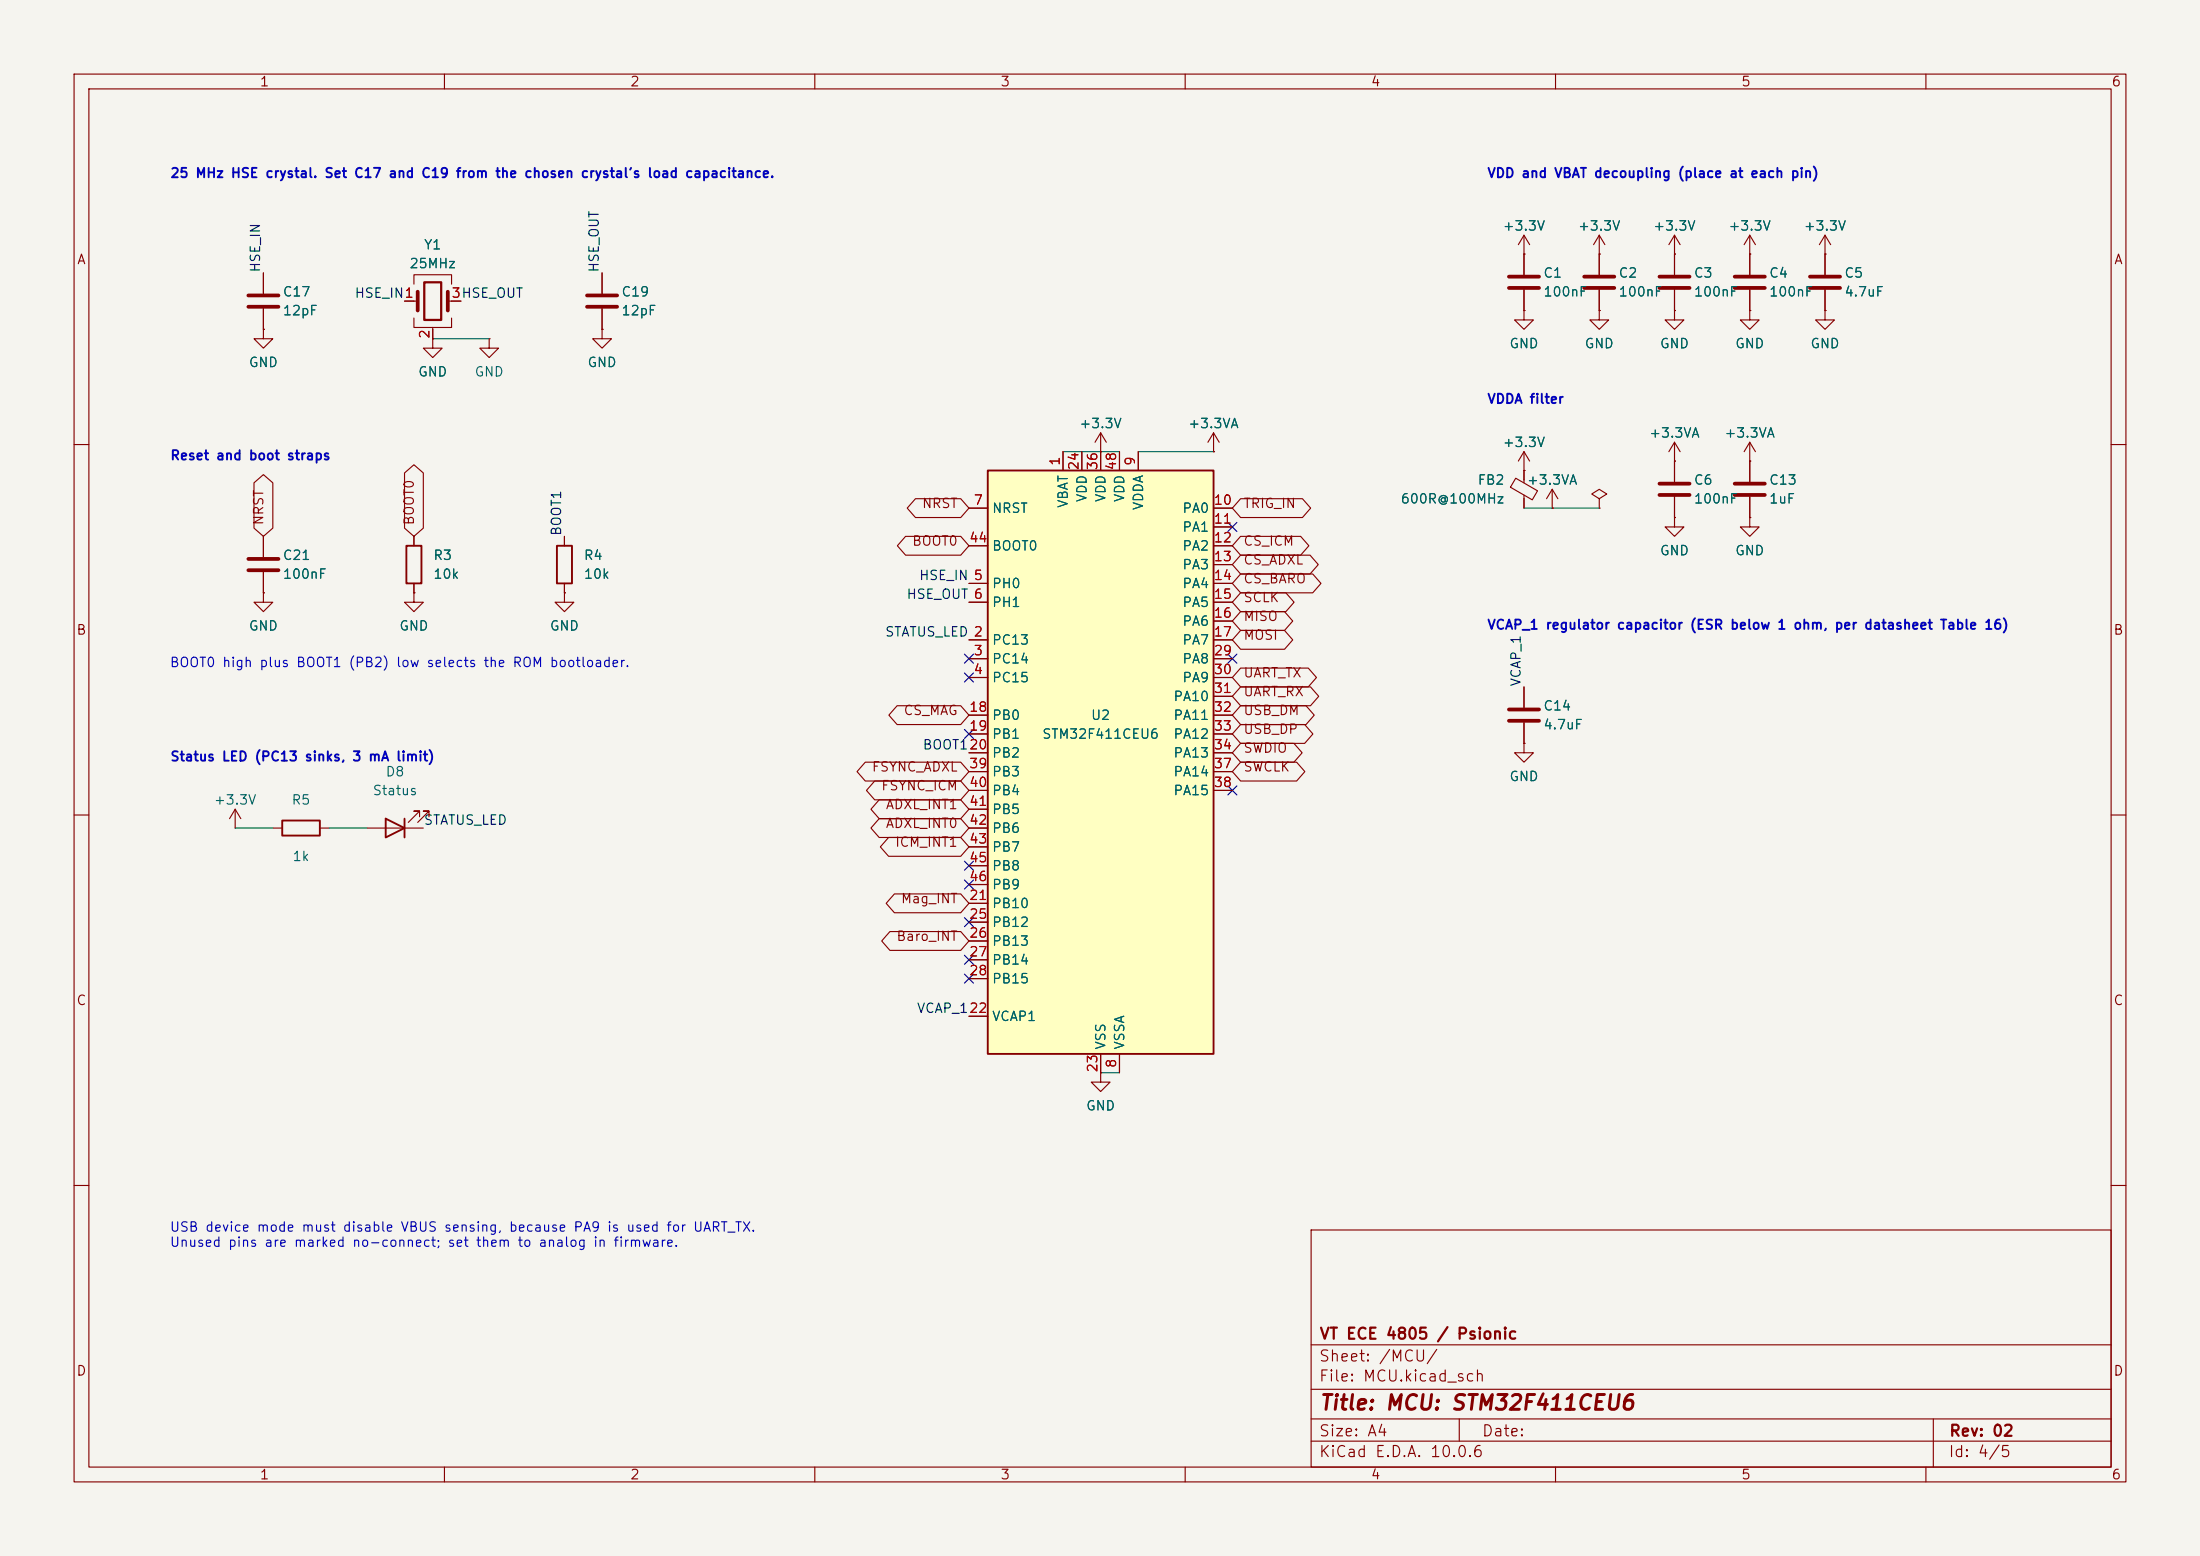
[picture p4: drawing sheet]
<svg xmlns="http://www.w3.org/2000/svg" width="297mm" height="210mm" viewBox="0 0 297 210" stroke-linecap="round" stroke-linejoin="round" font-family="sans-serif">
<path d="M0 0h297v210h-297z" fill="#f5f4ef" stroke="#f5f4ef" stroke-width=".14"/>
<g fill="none" stroke="#840000" stroke-width=".15">
<path d="M10 10h277v190h-277zM12 12h273v186h-273zM60 10v2M110 10v2M160 10v2M210 10v2M260 10v2M10 60h2M35.6 72.4v2.8M35.6 77.2v2.8M55.9 72.4v1.3M55.9 78.7v1.3"/>
<path d="M209.5 68.6h.1M209.5 66l-.7 1.3M209.5 66l.8 1.3M209.5 66v2.6M285 60h2M205.7 92.7v2.8M205.7 97.5v2.8M10 110h2M36.8 111.8h1.3M43.2 111.8h1.2M285 110h2M10 160h2"/>
<path d="M177 166h108v32h-108zM285 160h2M60 198v2M110 198v2M160 198v2M177 194.5h108M177 191.5h108M177 187.5h108M177 181.5h108M197 191.5v3M210 198v2M260 198v2"/>
<path d="M261 191.5v6.5"/>
</g>
<path d="M33.5 75.4h4.1M33.5 77h4.1M203.7 95.8h4.1M203.7 97.3h4.1" fill="none" stroke="#840000" stroke-width=".51"/>
<path d="M54.9 73.7h2v5h-2zM38.1 110.7h5.1v2.1h-5.1z" fill="none" stroke="#840000" stroke-width=".25"/>
<path d="M133.3 63.5h30.5v78.7h-30.5z" fill="#ffffc2"/>
<path d="M75.2 73.7h2v5h-2zM133.3 63.5h30.5v78.7h-30.5zM52.1 110.5l2.5 1.3-2.5 1.2zM54.6 110.5v2.5" fill="none" stroke="#840000" stroke-width=".25"/>
<g fill="none" stroke="#840000" stroke-width=".15">
<path d="M35.6 36.8v2.8M55.9 38.4v-1.3h5.1v1.3M81.3 36.8v2.8M205.7 34.3h.1M205.7 31.8v5.3M205.7 39.1v2.8M205.7 31.8l-.7 1.2M205.7 31.8l.8 1.2M215.9 34.3h.1M215.9 31.8v5.3M215.9 39.1v2.8M215.9 31.8l-.8 1.2"/>
<path d="M215.9 31.8l.8 1.2M226.1 34.3h.1M226.1 31.8v5.3M226.1 39.1v2.8M226.1 31.8l-.8 1.2M226.1 31.8l.7 1.2M236.2 34.3h.1M236.2 31.8v5.3M236.2 39.1v2.8M236.2 31.8l-.7 1.2M236.2 31.8l.8 1.2M246.4 34.3h.1"/>
<path d="M246.4 31.8l-.8 1.2M246.4 31.8l.7 1.2M246.4 31.8v5.3M246.4 39.1v2.8M35.6 44.5v1.2h1.2l-1.2 1.3-1.3-1.3h1.3M35.6 44.5h.1M35.6 41.7v2.8M54.6 40.6h1.8M55.9 42.9v1.3h5.1v-1.3M58.4 45.7v1.3h1.3l-1.3 1.3-1.3-1.3h1.3M58.4 45.7h.1M58.4 44.2v1.5"/>
<path d="M60.5 40.6h1.7M66 45.7v1.3h1.3l-1.3 1.3-1.2-1.3h1.2M66 45.7h.1M81.3 44.5v1.2h1.2l-1.2 1.3-1.3-1.3h1.3M81.3 44.5h.1M81.3 41.7v2.8M148.6 58.4v5.1M148.6 58.4l-.8 1.3M148.6 58.4l.8 1.3M163.8 58.4l-.7 1.3M163.8 58.4l.8 1.3M163.8 58.4v2.6"/>
<path d="M205.7 41.9v1.3h1.3l-1.3 1.3-1.2-1.3h1.2M205.7 41.9h.1M215.9 41.9v1.3h1.3l-1.3 1.3-1.3-1.3h1.3M215.9 41.9h.1M226.1 41.9v1.3h1.2l-1.2 1.3-1.3-1.3h1.3M226.1 41.9h.1M226.1 59.7v5.3M226.1 59.7l-.8 1.3M226.1 59.7l.7 1.3M236.2 41.9v1.3h1.3l-1.3 1.3-1.3-1.3h1.3M236.2 41.9h.1M236.2 59.7v5.3"/>
<path d="M236.2 59.7l-.7 1.3M236.2 59.7l.8 1.3M246.4 41.9v1.3h1.2l-1.2 1.3-1.3-1.3h1.3M246.4 41.9h.1M34.3 65.2l1.3-1.1 1.2 1.1v6.1l-1.2 1.1-1.3-1.1zM35.6 72.4v2.8M35.6 77.2v2.8M54.6 63.8l1.3-1.1 1.3 1.1v7.5l-1.3 1.1-1.3-1.1zM55.9 72.4v1.3M55.9 78.7v1.3M76.2 72.4v1.3M76.2 78.7v1.3"/>
<path d="M122.3 72.4h7.4l1.1 1.3-1.1 1.2h-7.4l-1.2-1.2zM123.6 67.3h6.1l1.1 1.3-1.1 1.3h-6.1l-1.1-1.3zM130.8 78.7h2.5M130.8 68.6h2.5M130.8 73.7h2.5M143.5 61v2.5M146 61v2.5M148.6 61h.1M151.1 61v2.5M153.7 61v2.5M163.8 61h.1M163.8 78.7h2.6"/>
<path d="M163.8 68.6h2.6M163.8 71.1h2.6M163.8 73.7h2.6M163.8 76.2h2.6M167.5 77.5h9.7l1.1 1.2-1.1 1.3h-9.7l-1.1-1.3zM167.5 67.3h8.3l1.1 1.3-1.1 1.3h-8.3l-1.1-1.3zM167.5 72.4h8.1l1.1 1.3-1.1 1.2h-8.1l-1.1-1.2zM167.5 74.9h9.4l1.1 1.3-1.1 1.3h-9.4l-1.1-1.3zM204.6 64.5l3 1.7-.7 1.3-3-1.7zM205.7 63.5h.1M205.7 61l-.7 1.2M205.7 61l.8 1.2"/>
<path d="M205.7 61v4.2M205.7 66.8v1.8M209.5 68.6h.1M215.9 67.3l1-.6-1-.7-1 .7 1 .6v1.3M215.9 68.6h.1M226.1 69.9v1.2h1.2l-1.2 1.3-1.3-1.3h1.3M226.1 69.9h.1M226.1 62.2h.1M226.1 67.1v2.8M236.2 62.2h.1M236.2 69.9v1.2h1.3l-1.3 1.3-1.3-1.3h1.3M236.2 69.9h.1"/>
<path d="M236.2 67.1v2.8M35.6 80v1.3h1.2l-1.2 1.3-1.3-1.3h1.3M35.6 80h.1M55.9 80v1.3h1.2l-1.2 1.3-1.3-1.3h1.3M55.9 80h.1M76.2 80v1.3h1.3l-1.3 1.3-1.3-1.3h1.3M76.2 80h.1M121.1 95.2h8.6l1.1 1.3-1.1 1.3h-8.6l-1.1-1.3zM130.8 86.4h2.5M130.8 88.9h2.5M130.8 91.4h2.5M130.8 81.3h2.5"/>
<path d="M130.8 96.5h2.5M130.8 99.1h2.5M163.8 86.4h2.6M163.8 88.9h2.6M163.8 91.4h2.6M163.8 81.3h2.6M163.8 83.8h2.6M163.8 96.5h2.6M163.8 99.1h2.6M163.8 94h2.6M167.5 92.7h9.4l1.1 1.3-1.1 1.3h-9.4l-1.1-1.3zM167.5 95.2h8.8l1.1 1.3-1.1 1.3h-8.8l-1.1-1.3z"/>
<path d="M167.5 97.8h8.6l1.1 1.3-1.1 1.2h-8.6l-1.1-1.2zM167.5 90.2h9.1l1.1 1.2-1.1 1.3h-9.1l-1.1-1.3zM167.5 82.5h5.9l1.1 1.3-1.1 1.3h-5.9l-1.1-1.3zM167.5 80h6.1l1.1 1.3-1.1 1.3h-6.1l-1.1-1.3zM167.5 85.1h5.9l1.1 1.3-1.1 1.2h-5.9l-1.1-1.2zM205.7 92.7v2.8M205.7 97.5v2.8M31.7 111.8h.1M31.7 109.2l-.7 1.3M31.7 109.2l.8 1.3M31.7 109.2v2.6M49.5 111.8h7.6"/>
<path d="M56.6 110.2v-.7h-.7h.7l-1.5 1.5M57.9 110.2v-.7h-.8h.8l-1.5 1.5M116.8 102.9h12.9l1.1 1.2-1.1 1.3h-12.9l-1.1-1.3zM118.1 105.4h11.6l1.1 1.3-1.1 1.3h-11.6l-1.1-1.3zM118.7 107.9h11l1.1 1.3-1.1 1.3h-11l-1.1-1.3zM118.7 110.5h11l1.1 1.3-1.1 1.2h-11l-1.1-1.2zM120 113h9.7l1.1 1.3-1.1 1.3h-9.7l-1.2-1.3zM130.8 101.6h2.5M130.8 104.1h2.5M130.8 106.7h2.5M130.8 109.2h2.5M130.8 111.8h2.5"/>
<path d="M130.8 114.3h2.5M130.8 116.8h2.5M130.8 119.4h2.5M163.8 101.6h2.6M163.8 104.1h2.6M163.8 106.7h2.6M167.5 100.3h7.2l1.1 1.3-1.1 1.3h-7.2l-1.1-1.3zM167.5 102.9h7.5l1.2 1.2-1.2 1.3h-7.5l-1.1-1.3zM205.7 100.3v1.3h1.3l-1.3 1.3-1.2-1.3h1.2M205.7 100.3h.1M120.1 125.7h9.6l1.1 1.3-1.1 1.3h-9.6l-1.1-1.3zM120.7 120.6h9l1.1 1.3-1.1 1.3h-9l-1.1-1.3z"/>
<path d="M130.8 121.9h2.5M130.8 137.2h2.5M130.8 124.5h2.5M130.8 127h2.5M130.8 129.5h2.5M130.8 132.1h2.5M148.6 144.8v1.3h1.3l-1.3 1.2-1.3-1.2h1.3M148.6 144.8h.1M148.6 142.2v2.6M151.1 142.2v2.6"/>
</g>
<g fill="none" stroke="#840000" stroke-width=".51">
<path d="M33.5 39.9h4.1M56.4 39.4v2.5M60.5 39.4v2.5M79.2 39.9h4.1M203.7 37.3h4.1M203.7 38.9h4.1M213.9 37.3h4M213.9 38.9h4M224 37.3h4.1M224 38.9h4.1M234.2 37.3h4.1M234.2 38.9h4.1"/>
<path d="M244.3 37.3h4.1M244.3 38.9h4.1M33.5 41.4h4.1M79.2 41.4h4.1M224 65.3h4.1M224 66.8h4.1M234.2 65.3h4.1M234.2 66.8h4.1"/>
</g>
<path d="M57.3 38.1h2.3v5.1h-2.3z" fill="none" stroke="#840000" stroke-width=".3"/>
<path d="M58.4 45.7h7.6M143.5 61h7.6M153.7 61h10.1M205.7 68.6h10.2M31.7 111.8h5.1M44.4 111.8h5.1M148.6 144.8h2.5" fill="none" stroke="#009600" stroke-width=".15"/>
<g fill="none" stroke="#000084" stroke-width=".15">
<path d="M165.8 70.5l1.2 1.2M167 70.5l-1.2 1.2M130.2 98.5l1.2 1.2M130.2 88.3l1.2 1.2M130.2 90.8l1.2 1.2M131.4 98.5l-1.2 1.2M131.4 88.3l-1.2 1.2M131.4 90.8l-1.2 1.2M165.8 88.3l1.2 1.2M167 88.3l-1.2 1.2M130.2 116.2l1.2 1.2M130.2 118.8l1.2 1.2"/>
<path d="M131.4 116.2l-1.2 1.2M131.4 118.8l-1.2 1.2M165.8 106.1l1.2 1.2M167 106.1l-1.2 1.2M130.2 131.5l1.2 1.2M130.2 123.9l1.2 1.2M130.2 128.9l1.2 1.2M131.4 131.5l-1.2 1.2M131.4 123.9l-1.2 1.2M131.4 128.9l-1.2 1.2"/>
</g>
<text font-size="2" fill="#840000" x="178" y="190.8">Title: MCU: STM32F411CEU6</text>
<g font-size="1.5" fill="#840000">
<text x="178" y="184.1">Sheet: /MCU/</text>
<text x="178" y="181.1">VT ECE 4805 / Psionic</text>
<text x="178" y="186.8">File: MCU.kicad_sch</text>
<text x="178" y="197">KiCad E.D.A. 10.0.6</text>
<text x="178" y="194.2">Size: A4</text>
<text x="200" y="194.2">Date:</text>
<text x="263" y="197">Id: 4/5</text>
<text x="263" y="194.2">Rev: 02</text>
</g>
<g font-size="1.3" fill="#840000">
<text x="35" y="12">1</text>
<text x="85" y="12">2</text>
<text x="135" y="12">3</text>
<text x="185" y="12">4</text>
<text x="235" y="12">5</text>
<text x="285" y="12">6</text>
<text x="10.3" y="36">A</text>
<text x="285.3" y="36">A</text>
<text x="35.9" y="71" transform="rotate(-90 35.9 71)">NRST</text>
<text x="56.2" y="71" transform="rotate(-90 56.2 71)">BOOT0</text>
<text x="124.4" y="68.9">NRST</text>
<text x="167.8" y="68.9">TRIG_IN</text>
<text x="123" y="74">BOOT0</text>
<text x="167.8" y="74">CS_ICM</text>
<text x="167.8" y="76.5">CS_ADXL</text>
<text x="167.8" y="79.1">CS_BARO</text>
<text x="167.8" y="81.6">SCLK</text>
<text x="10.2" y="86">B</text>
<text x="167.8" y="84.1">MISO</text>
<text x="167.8" y="86.7">MOSI</text>
<text x="285.2" y="86">B</text>
<text x="167.8" y="94.3">UART_RX</text>
<text x="167.8" y="91.8">UART_TX</text>
<text x="121.9" y="96.8">CS_MAG</text>
<text x="167.8" y="96.8">USB_DM</text>
<text x="167.8" y="99.4">USB_DP</text>
<text x="167.8" y="101.9">SWDIO</text>
<text x="117.6" y="104.5">FSYNC_ADXL</text>
<text x="118.9" y="107">FSYNC_ICM</text>
<text x="167.8" y="104.5">SWCLK</text>
<text x="119.5" y="109.5">ADXL_INT1</text>
<text x="119.5" y="112.1">ADXL_INT0</text>
<text x="120.7" y="114.6">ICM_INT1</text>
<text x="121.5" y="122.2">Mag_INT</text>
<text x="120.9" y="127.3">Baro_INT</text>
<text x="10.2" y="136">C</text>
<text x="285.2" y="136">C</text>
<text x="10.2" y="186">D</text>
<text x="285.2" y="186">D</text>
<text x="35" y="200">1</text>
<text x="85" y="200">2</text>
<text x="135" y="200">3</text>
<text x="185" y="200">4</text>
<text x="235" y="200">5</text>
<text x="285" y="200">6</text>
</g>
<g font-size="1.3" fill="#0000c2">
<text x="22.9" y="24.3">25 MHz HSE crystal. Set C17 and C19 from the chosen crystal's load capacitance.</text>
<text x="200.7" y="24.3">VDD and VBAT decoupling (place at each pin)</text>
<text x="200.7" y="54.8">VDDA filter</text>
<text x="22.9" y="62.4">Reset and boot straps</text>
<text x="200.7" y="85.3">VCAP_1 regulator capacitor (ESR below 1 ohm, per datasheet Table 16)</text>
<text x="22.8" y="90.4">BOOT0 high plus BOOT1 (PB2) low selects the ROM bootloader.</text>
<text x="22.9" y="103.1">Status LED (PC13 sinks, 3 mA limit)</text>
<text x="22.8" y="166.6">USB device mode must disable VBUS sensing, because PA9 is used for UART_TX.</text>
<text x="22.8" y="168.6">Unused pins are marked no-connect; set them to analog in firmware.</text>
</g>
<g font-size="1.3" fill="#006464">
<text x="57.1" y="34">Y1</text>
<text x="202.8" y="31.4">+3.3V</text>
<text x="212.9" y="31.4">+3.3V</text>
<text x="223.1" y="31.4">+3.3V</text>
<text x="233.3" y="31.4">+3.3V</text>
<text x="243.4" y="31.4">+3.3V</text>
<text x="38.1" y="40.3">C17</text>
<text x="55.2" y="36.5">25MHz</text>
<text x="83.8" y="40.3">C19</text>
<text x="208.3" y="37.8">C1</text>
<text x="208.3" y="40.3">100nF</text>
<text x="218.4" y="37.8">C2</text>
<text x="218.4" y="40.3">100nF</text>
<text x="228.6" y="37.8">C3</text>
<text x="228.6" y="40.3">100nF</text>
<text x="238.7" y="37.8">C4</text>
<text x="238.7" y="40.3">100nF</text>
<text x="248.9" y="37.8">C5</text>
<text x="248.9" y="40.3">4.7uF</text>
<text x="38.1" y="42.9">12pF</text>
<text x="83.8" y="42.9">12pF</text>
<text x="203.7" y="47.3">GND</text>
<text x="213.8" y="47.3">GND</text>
<text x="224" y="47.3">GND</text>
<text x="234.2" y="47.3">GND</text>
<text x="244.3" y="47.3">GND</text>
<text x="33.5" y="49.9">GND</text>
<text x="56.4" y="51.1">GND</text>
<text x="64" y="51.1">GND</text>
<text x="79.2" y="49.9">GND</text>
<text x="145.6" y="58.1">+3.3V</text>
<text x="160.3" y="58.1">+3.3VA</text>
<text x="222.5" y="59.4">+3.3VA</text>
<text x="232.7" y="59.4">+3.3VA</text>
<text x="199.4" y="65.7">FB2</text>
<text x="202.8" y="60.7">+3.3V</text>
<text x="206" y="65.7">+3.3VA</text>
<text x="228.6" y="65.7">C6</text>
<text x="238.7" y="65.7">C13</text>
<text x="133.8" y="69.5">NRST</text>
<text x="144.5" y="68.7" transform="rotate(-90 144.5 68.7)">VBAT</text>
<text x="147" y="67.9" transform="rotate(-90 147 67.9)">VDD</text>
<text x="149.6" y="67.9" transform="rotate(-90 149.6 67.9)">VDD</text>
<text x="152.1" y="67.9" transform="rotate(-90 152.1 67.9)">VDD</text>
<text x="154.6" y="69" transform="rotate(-90 154.6 69)">VDDA</text>
<text x="159.5" y="69.5">PA0</text>
<text x="189" y="68.3">600R@100MHz</text>
<text x="228.6" y="68.3">100nF</text>
<text x="238.7" y="68.3">1uF</text>
<text x="38.1" y="75.9">C21</text>
<text x="58.4" y="75.9">R3</text>
<text x="78.7" y="75.9">R4</text>
<text x="133.8" y="74.6">BOOT0</text>
<text x="159.5" y="72.1">PA1</text>
<text x="159.5" y="74.6">PA2</text>
<text x="159.5" y="77.2">PA3</text>
<text x="224" y="75.3">GND</text>
<text x="234.2" y="75.3">GND</text>
<text x="38.1" y="78.4">100nF</text>
<text x="58.4" y="78.4">10k</text>
<text x="78.7" y="78.4">10k</text>
<text x="133.8" y="79.7">PH0</text>
<text x="133.8" y="82.2">PH1</text>
<text x="159.5" y="79.7">PA4</text>
<text x="159.5" y="82.2">PA5</text>
<text x="33.5" y="85.4">GND</text>
<text x="53.8" y="85.4">GND</text>
<text x="74.1" y="85.4">GND</text>
<text x="133.8" y="87.3">PC13</text>
<text x="133.8" y="89.9">PC14</text>
<text x="159.5" y="84.8">PA6</text>
<text x="159.5" y="87.3">PA7</text>
<text x="159.5" y="89.9">PA8</text>
<text x="133.8" y="92.4">PC15</text>
<text x="158.3" y="94.9">PA10</text>
<text x="159.5" y="92.4">PA9</text>
<text x="133.8" y="97.5">PB0</text>
<text x="133.8" y="100">PB1</text>
<text x="140.6" y="100">STM32F411CEU6</text>
<text x="147.2" y="97.5">U2</text>
<text x="158.3" y="97.5">PA11</text>
<text x="158.3" y="100">PA12</text>
<text x="208.3" y="96.2">C14</text>
<text x="208.3" y="98.8">4.7uF</text>
<text x="50.2" y="107.6">Status</text>
<text x="52" y="105.1">D8</text>
<text x="133.8" y="102.6">PB2</text>
<text x="133.8" y="105.1">PB3</text>
<text x="133.8" y="107.6">PB4</text>
<text x="158.3" y="102.6">PA13</text>
<text x="158.3" y="105.1">PA14</text>
<text x="158.3" y="107.6">PA15</text>
<text x="203.7" y="105.7">GND</text>
<text x="28.8" y="108.9">+3.3V</text>
<text x="39.3" y="108.9">R5</text>
<text x="133.8" y="110.2">PB5</text>
<text x="133.8" y="112.7">PB6</text>
<text x="39.4" y="116.5">1k</text>
<text x="133.8" y="115.3">PB7</text>
<text x="133.8" y="117.8">PB8</text>
<text x="133.8" y="122.9">PB10</text>
<text x="133.8" y="125.4">PB12</text>
<text x="133.8" y="120.3">PB9</text>
<text x="133.8" y="128">PB13</text>
<text x="133.8" y="130.5">PB14</text>
<text x="133.8" y="133">PB15</text>
<text x="133.8" y="138.1">VCAP1</text>
<text x="149.6" y="141.8" transform="rotate(-90 149.6 141.8)">VSS</text>
<text x="152.1" y="141.8" transform="rotate(-90 152.1 141.8)">VSSA</text>
<text x="146.5" y="150.2">GND</text>
</g>
<g font-size="1.3" fill="#0f0f0f">
<text x="35.4" y="36.9" transform="rotate(-90 35.4 36.9)">HSE_IN</text>
<text x="47.8" y="40.5">HSE_IN1</text>
<text x="81.2" y="36.9" transform="rotate(-90 81.2 36.9)">HSE_OUT</text>
<text x="76.1" y="72.4" transform="rotate(-90 76.1 72.4)">BOOT1</text>
<text x="122.3" y="81.2">HSE_OUT 6</text>
<text x="124" y="78.6">HSE_IN 5</text>
<text x="119.4" y="86.2">STATUS_LED 2</text>
<text x="205.6" y="92.7" transform="rotate(-90 205.6 92.7)">VCAP_1</text>
<text x="124.5" y="101.5">BOOT120</text>
<text x="57.1" y="111.6">STATUS_LED</text>
<text x="123.7" y="137">VCAP_122</text>
</g>
<g font-size="1.3" fill="#a90000">
<text x="54.5" y="40.5">1</text>
<text x="60.9" y="40.5">3HSE_OUT</text>
<text x="60.9" y="40.5">3</text>
<text x="58.3" y="45.8" transform="rotate(-90 58.3 45.8)">2</text>
<text x="143.4" y="63" transform="rotate(-90 143.4 63)">1</text>
<text x="145.9" y="63.6" transform="rotate(-90 145.9 63.6)">24</text>
<text x="148.5" y="63.6" transform="rotate(-90 148.5 63.6)">36</text>
<text x="151" y="63.6" transform="rotate(-90 151 63.6)">48</text>
<text x="153.5" y="63" transform="rotate(-90 153.5 63)">9</text>
<text x="131.3" y="68.4">7</text>
<text x="163.8" y="68.4">10</text>
<text x="163.8" y="71">11</text>
<text x="130.7" y="73.5">44</text>
<text x="163.8" y="73.5">12</text>
<text x="163.8" y="76.1">13</text>
<text x="131.3" y="78.6">5</text>
<text x="131.3" y="81.1">6</text>
<text x="163.8" y="78.6">14</text>
<text x="163.8" y="81.1">15</text>
<text x="163.8" y="83.7">16</text>
<text x="131.3" y="88.8">3</text>
<text x="131.3" y="86.2">2</text>
<text x="163.8" y="86.2">17</text>
<text x="163.8" y="88.8">29</text>
<text x="131.3" y="91.3">4</text>
<text x="163.8" y="91.3">30</text>
<text x="163.8" y="93.8">31</text>
<text x="130.7" y="96.4">18</text>
<text x="130.7" y="98.9">19</text>
<text x="130.7" y="101.5">20</text>
<text x="163.8" y="96.4">32</text>
<text x="163.8" y="98.9">33</text>
<text x="163.8" y="101.5">34</text>
<text x="130.7" y="104">39</text>
<text x="130.7" y="106.5">40</text>
<text x="163.8" y="104">37</text>
<text x="163.8" y="106.5">38</text>
<text x="130.7" y="109.1">41</text>
<text x="130.7" y="111.6">42</text>
<text x="130.7" y="114.2">43</text>
<text x="130.7" y="116.7">45</text>
<text x="130.7" y="119.2">46</text>
<text x="130.7" y="121.8">21</text>
<text x="130.7" y="124.3">25</text>
<text x="130.7" y="126.9">26</text>
<text x="130.7" y="129.4">27</text>
<text x="130.7" y="131.9">28</text>
<text x="130.7" y="137">22</text>
<text x="148.5" y="144.8" transform="rotate(-90 148.5 144.8)">23</text>
<text x="151" y="144.2" transform="rotate(-90 151 144.2)">8</text>
</g>
</svg>
